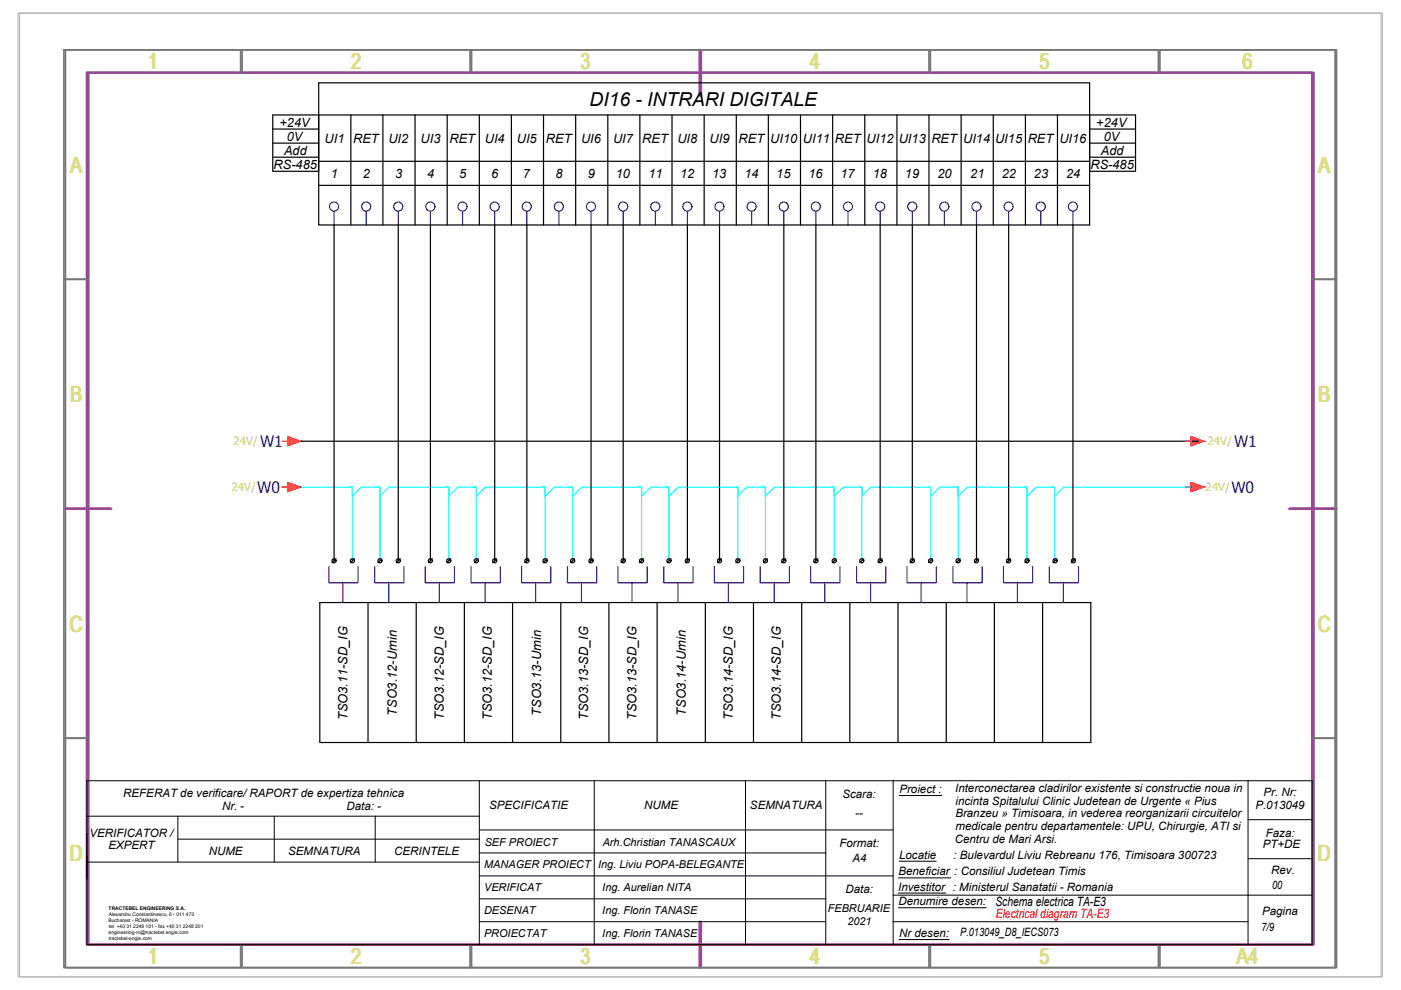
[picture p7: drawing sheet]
<svg xmlns="http://www.w3.org/2000/svg" width="297mm" height="210mm" viewBox="0 0 297 210" stroke-linecap="round" stroke-linejoin="round" font-family="sans-serif">
<!-- layer: CP_LINENORM -->
<path d="M3.8 2.8h289v204.3h-289zM4.1 2.8h289v204.3h-289z" fill="none" stroke="#bababa" stroke-width=".25"/>
<!-- layer: CP_FRAME -->
<path d="M18.4 15.4h259.8v184.9h-259.8zM18.7 15.4h259.8v184.9h-259.8zM148.3 10.6v9.7M148.6 10.6v9.7M13.6 107.9h10M273.3 107.9h10.1M148.3 195.4v9.8M148.6 195.4v9.8" fill="none" stroke="#954a95" stroke-width=".51"/>
<!-- layer: CP_FRREF -->
<g fill="none" stroke="#767676" stroke-width=".36">
<path d="M13.6 10.6h269.5v194.6h-269.5zM13.9 10.6h269.5v194.6h-269.5zM51 10.6v4.8M51.3 10.6v4.8M99.7 10.6v4.8M100 10.6v4.8M197 10.6v4.8M197.3 10.6v4.8M245.6 10.6v4.8M245.9 10.6v4.8M13.6 59.2h5.1M278.2 59.2h5.2"/>
<path d="M13.6 156.5h5.1M278.2 156.5h5.2M51 200.3v4.9M51.3 200.3v4.9M99.7 200.3v4.9M100 200.3v4.9M197 200.3v4.9M197.3 200.3v4.9M245.6 200.3v4.9M245.9 200.3v4.9"/>
</g>
<!-- layer: EPLAN311 -->
<g fill="#f00" stroke="#f00" stroke-width=".21">
<path d="M61 92.6l2.7 .9h-2.7zM61 93.5v1l2.7-1z"/>
<path d="M61 102.3l2.7 1h-2.7zM61 103.3v.9l2.7-.9z"/>
<path d="M252.5 92.6l2.7 .9h-2.7zM252.5 93.5v1l2.7-1z"/>
<path d="M252.5 102.3l2.7 1h-2.7zM252.5 103.3v.9l2.7-.9z"/>
</g>
<g fill="none" stroke="#0ff" stroke-width=".25">
<path d="M63.7 103.3h10.9M74.2 103.3h.5v1.9l2-1.9h3.9v15.6M74.7 103.3v15.6M80.1 103.3h.5v1.9l1.9-1.9h12.7v15.6M94.7 103.3h.5v1.9l1.9-1.9h3.9v1.9l1.9-1.9h12.7v1.9l1.9-1.9h3.9v1.9l2-1.9h12.6v1.9l2-1.9h3.8v1.9l2-1.9h12.6v1.9l2-1.9h3.9v1.9l1.9-1.9h12.7v1.9l1.9-1.9h3.9v1.9l2-1.9h12.6v1.9l1.9-1.9h3.9v1.9l2-1.9h12.6v1.9l2-1.9h3.9v1.9l1.9-1.9h27M100.5 103.3h.5v15.6M115.1 103.3h.5v15.6M120.9 103.3h.5v15.6M135.5 103.3h.5v15.6M141.4 103.3h.4v15.6M156 103.3h.4v15.6M161.8 103.3h.5v15.6"/>
<path d="M176.4 103.3h.5v15.6M182.2 103.3h.5v15.6M196.8 103.3h.5v15.6M202.7 103.3h.4v15.6M217.3 103.3h.4v15.6M223.1 103.3h.5v15.6"/>
</g>
<!-- layer: 0 -->
<g fill="none" stroke="#000" stroke-width=".25">
<path d="M67.6 17.6h163.4v30.1h-163.4zM57.8 27.4h9.8M57.8 30.3h9.8M57.8 33.3h9.8M67.6 24.4v11.9h-9.8v-11.9h183v11.9h-9.8v-11.9M67.6 34.2h163.4M67.6 39.3h163.4M74.4 24.4v23.3M81.2 24.4v23.3M88 24.4v23.3M94.8 24.4v23.3M101.6 24.4v23.3"/>
<path d="M108.4 24.4v23.3M115.2 24.4v23.3M122.1 24.4v23.3M128.9 24.4v23.3M135.7 24.4v23.3M142.5 24.4v23.3M149.3 24.4v23.3M156.1 24.4v23.3M162.9 24.4v23.3M169.7 24.4v23.3M176.5 24.4v23.3M183.4 24.4v23.3"/>
<path d="M190.2 24.4v23.3M197 24.4v23.3M203.8 24.4v23.3M210.6 24.4v23.3M217.4 24.4v23.3M224.2 24.4v23.3M231 27.4h9.8M231 30.3h9.8M231 33.3h9.8M70.8 47.7v71.2M84.4 47.7v71.2M91.3 47.7v71.2"/>
<path d="M104.9 47.7v71.2M111.7 47.7v71.2M125.3 47.7v71.2M132.1 47.7v71.2M145.7 47.7v71.2M152.6 47.7v71.2M166.2 47.7v71.2M173 47.7v71.2M186.6 47.7v71.2M193.4 47.7v71.2M207 47.7v71.2M213.9 47.7v71.2"/>
<path d="M227.5 47.7v71.2M63.7 93.5h190.4M71.3 118.5l-.9 .8M75.1 118.5l-.8 .8M81 118.5l-.9 .8M84.9 118.5l-.9 .8M91.7 118.5l-.9 .8M95.6 118.5l-.9 .8M101.4 118.5l-.8 .8M105.3 118.5l-.8 .8M112.1 118.5l-.8 .8M116 118.5l-.8 .8"/>
<path d="M121.8 118.5l-.8 .8M125.7 118.5l-.8 .8M132.6 118.5l-.9 .8M136.4 118.5l-.8 .8M142.3 118.5l-.9 .8M146.2 118.5l-.9 .8M153 118.5l-.9 .8M156.9 118.5l-.9 .8M162.7 118.5l-.8 .8M166.6 118.5l-.9 .8M173.4 118.5l-.8 .8M177.3 118.5l-.8 .8"/>
<path d="M183.1 118.5l-.8 .8M187 118.5l-.8 .8M193.9 118.5l-.9 .8M197.7 118.5l-.8 .8M203.6 118.5l-.9 .8M207.5 118.5l-.9 .8M214.3 118.5l-.9 .8M218.2 118.5l-.9 .8M224.1 118.5l-.8 .8M228 118.5l-.9 .8"/>
<circle cx="70.8" cy="118.9" r=".43"/>
<circle cx="74.7" cy="118.9" r=".43"/>
<circle cx="80.6" cy="118.9" r=".43"/>
<circle cx="84.4" cy="118.9" r=".43"/>
<circle cx="91.2" cy="118.9" r=".43"/>
<circle cx="95.1" cy="118.9" r=".43"/>
<circle cx="101" cy="118.9" r=".43"/>
<circle cx="104.9" cy="118.9" r=".43"/>
<circle cx="111.7" cy="118.9" r=".43"/>
<circle cx="115.6" cy="118.9" r=".43"/>
<circle cx="121.4" cy="118.9" r=".43"/>
<circle cx="125.3" cy="118.9" r=".43"/>
<circle cx="132.1" cy="118.9" r=".43"/>
<circle cx="136" cy="118.9" r=".43"/>
<circle cx="141.8" cy="118.9" r=".43"/>
<circle cx="145.7" cy="118.9" r=".43"/>
<circle cx="152.5" cy="118.9" r=".43"/>
<circle cx="156.4" cy="118.9" r=".43"/>
<circle cx="162.3" cy="118.9" r=".43"/>
<circle cx="166.2" cy="118.9" r=".43"/>
<circle cx="173" cy="118.9" r=".43"/>
<circle cx="176.9" cy="118.9" r=".43"/>
<circle cx="182.7" cy="118.9" r=".43"/>
<circle cx="186.6" cy="118.9" r=".43"/>
<circle cx="193.4" cy="118.9" r=".43"/>
<circle cx="197.3" cy="118.9" r=".43"/>
<circle cx="203.1" cy="118.9" r=".43"/>
<circle cx="207" cy="118.9" r=".43"/>
<circle cx="213.8" cy="118.9" r=".43"/>
<circle cx="217.7" cy="118.9" r=".43"/>
<circle cx="223.7" cy="118.9" r=".43"/>
<circle cx="227.6" cy="118.9" r=".43"/>
</g>
<!-- layer: EPLAN311 -->
<path d="M59.8 93.5h1.2M61 92.6l2.7 .9-2.7 1zM251.3 93.5h1.2M252.5 92.6l2.7 .9-2.7 1zM59.8 103.3h1.2M61 102.3l2.7 1-2.7 .9zM251.3 103.3h1.2M252.5 102.3l2.7 1-2.7 .9z" fill="none" stroke="#f00" stroke-width=".25"/>
<!-- layer: EPLAN302 -->
<g fill="none" stroke="#00f" stroke-width=".25">
<path d="M70.8 44.8v2.9M77.6 44.8v2.9M84.4 44.8v2.9M91.3 44.8v2.9M98.1 44.8v2.9M104.9 44.8v2.9M111.7 44.8v2.9M118.5 44.8v2.9M125.3 44.8v2.9M132.1 44.8v2.9M138.9 44.8v2.9M145.7 44.8v2.9"/>
<path d="M152.6 44.8v2.9M159.4 44.8v2.9M166.2 44.8v2.9M173 44.8v2.9M179.8 44.8v2.9M186.6 44.8v2.9M193.4 44.8v2.9M200.2 44.8v2.9M207 44.8v2.9M213.9 44.8v2.9M220.7 44.8v2.9M227.5 44.8v2.9"/>
<circle cx="70.8" cy="43.8" r=".96"/>
<circle cx="77.6" cy="43.8" r=".96"/>
<circle cx="84.4" cy="43.8" r=".96"/>
<circle cx="91.2" cy="43.8" r=".96"/>
<circle cx="98.1" cy="43.8" r=".96"/>
<circle cx="104.9" cy="43.8" r=".96"/>
<circle cx="111.7" cy="43.8" r=".96"/>
<circle cx="118.5" cy="43.8" r=".96"/>
<circle cx="125.3" cy="43.8" r=".96"/>
<circle cx="132.1" cy="43.8" r=".96"/>
<circle cx="138.9" cy="43.8" r=".96"/>
<circle cx="145.7" cy="43.8" r=".96"/>
<circle cx="152.5" cy="43.8" r=".96"/>
<circle cx="159.4" cy="43.8" r=".96"/>
<circle cx="166.2" cy="43.8" r=".96"/>
<circle cx="173" cy="43.8" r=".96"/>
<circle cx="179.8" cy="43.8" r=".96"/>
<circle cx="186.6" cy="43.8" r=".96"/>
<circle cx="193.4" cy="43.8" r=".96"/>
<circle cx="200.2" cy="43.8" r=".96"/>
<circle cx="207" cy="43.8" r=".96"/>
<circle cx="213.8" cy="43.8" r=".96"/>
<circle cx="220.7" cy="43.8" r=".96"/>
<circle cx="227.5" cy="43.8" r=".96"/>
</g>
<!-- layer: E-RevizieVP -->
<g fill="none" stroke="#000" stroke-width=".25">
<path d="M67.8 127.8h163.5v29.6h-163.5zM78 127.8v29.6M88.3 127.8v29.6M98.5 127.8v29.6M108.7 127.8v29.6M118.9 127.8v29.6M129.1 127.8v29.6M139.3 127.8v29.6M149.5 127.8v29.6M159.8 127.8v29.6M170 127.8v29.6M180.2 127.8v29.6"/>
<path d="M190.4 127.8v29.6M200.6 127.8v29.6M210.8 127.8v29.6M221.1 127.8v29.6"/>
</g>
<!-- layer: c_cartus text -->
<g fill="none" stroke="#000" stroke-width=".21">
<path d="M18.4 176.7v9.7M18.4 173.1h83.2M37.7 173.1v9.7M37.7 177.9h63.9M58.2 173.1v9.7M79.6 173.1v9.7M101.6 176h87.8M101.6 165.5v34.8M126 165.5v34.8M158.1 165.5v34.8M175.1 165.5v34.8M189.4 165.5v34.8"/>
<path d="M190.7 168.7h9M264.6 165.5v34.8M264.6 173.8h13.6M278.2 165.5h-259.8v34.8h259.8M18.4 182.8h83.2M101.6 180.8h73.5M101.6 185.7h87.8M101.6 190.6h73.5M101.6 195.4h73.5M189.4 189.8h88.8M189.4 195.4h75.2M190.4 189.3h10.2"/>
<path d="M190.5 192.5h18.6M190.5 186.1h11.1M190.6 199.2h10.6M190.6 182.6h7.9M264.6 182.1h13.6"/>
</g>
<!-- layer: a_has_UPU -->
<path d="M278.2 165.5v34.8" fill="none" stroke="#000" stroke-width=".21"/>
<!-- layer: 0 -->
<g fill="none" stroke="#00f" stroke-width=".25">
<path d="M69.7 120.1v3.5h6.2v-3.5M72.7 123.6v4.2M79.4 120.1v3.5h6.2v-3.5M82.4 123.6v4.2M90.2 120.1v3.5h6.2v-3.5M93.1 123.6v4.2M99.9 120.1v3.5h6.2v-3.5M102.9 123.6v4.2M110.6 120.1v3.5h6.2v-3.5M113.6 123.6v4.2M120.3 120.1v3.5h6.2v-3.5M123.3 123.6v4.2"/>
<path d="M131 120.1v3.5h6.2v-3.5M134 123.6v4.2M140.7 120.1v3.5h6.2v-3.5M143.7 123.6v4.2M151.5 120.1v3.5h6.2v-3.5M154.4 123.6v4.2M161.2 120.1v3.5h6.2v-3.5M164.2 123.6v4.2M171.9 120.1v3.5h6.2v-3.5M174.9 123.6v4.2M181.6 120.1v3.5h6.2v-3.5M184.6 123.6v4.2"/>
<path d="M192.3 120.1v3.5h6.2v-3.5M195.3 123.6v4.2M202 120.1v3.5h6.2v-3.5M205 123.6v4.2M212.8 120.1v3.5h6.1v-3.5M215.7 123.6v4.2M222.5 120.1v3.5h6.2v-3.5M225.5 123.6v4.2"/>
</g>
<g font-size="4.8" fill="#dddd6e">
<text x="31.2" y="14.7">1</text>
<text x="74.3" y="14.7">2</text>
<text x="122.9" y="14.7">3</text>
<text x="171.6" y="14.7">4</text>
<text x="220.2" y="14.6">5</text>
<text x="263.3" y="14.7">6</text>
<text x="14.7" y="36.6">A</text>
<text x="279.4" y="36.6">A</text>
<text x="14.7" y="85.3">B</text>
<text x="279.4" y="85.3">B</text>
<text x="14.6" y="133.9">C</text>
<text x="279.3" y="133.9">C</text>
<text x="14.6" y="182.5">D</text>
<text x="279.3" y="182.5">D</text>
<text x="31.2" y="204.4">1</text>
<text x="74.3" y="204.4">2</text>
<text x="122.9" y="204.4">3</text>
<text x="171.6" y="204.4">4</text>
<text x="220.2" y="204.4">5</text>
<text x="262" y="204.4">A4</text>
</g>
<text font-size="4.1" x="125" y="22.4">DI16 - INTRARI DIGITALE</text>
<g font-size="3.3" fill="#00f">
<text x="55.1" y="94.8">W1</text>
<text x="261.6" y="94.8">W1</text>
<text x="54.6" y="104.5">W0</text>
<text x="261.1" y="104.5">W0</text>
</g>
<g font-size="2.7">
<text x="59.3" y="26.8">+24V</text>
<text x="60.8" y="29.8">0V</text>
<text x="232.4" y="26.8">+24V</text>
<text x="234" y="29.8">0V</text>
<text x="58" y="35.8">RS-485</text>
<text x="60.2" y="32.8">Add</text>
<text x="68.8" y="30.2">UI1</text>
<text x="74.9" y="30.3">RET</text>
<text x="82.3" y="30.2">UI2</text>
<text x="89.2" y="30.2">UI3</text>
<text x="95.3" y="30.3">RET</text>
<text x="102.8" y="30.2">UI4</text>
<text x="109.6" y="30.2">UI5</text>
<text x="115.7" y="30.3">RET</text>
<text x="123.2" y="30.2">UI6</text>
<text x="130" y="30.2">UI7</text>
<text x="136.2" y="30.3">RET</text>
<text x="143.6" y="30.2">UI8</text>
<text x="150.5" y="30.2">UI9</text>
<text x="156.6" y="30.3">RET</text>
<text x="163.3" y="30.2">UI10</text>
<text x="170.2" y="30.2">UI11</text>
<text x="177" y="30.3">RET</text>
<text x="183.7" y="30.2">UI12</text>
<text x="190.5" y="30.2">UI13</text>
<text x="197.5" y="30.3">RET</text>
<text x="204.2" y="30.2">UI14</text>
<text x="211" y="30.2">UI15</text>
<text x="217.9" y="30.3">RET</text>
<text x="224.6" y="30.2">UI16</text>
<text x="231.2" y="35.8">RS-485</text>
<text x="233.4" y="32.8">Add</text>
<text x="70.1" y="37.7">1</text>
<text x="76.9" y="37.7">2</text>
<text x="83.8" y="37.7">3</text>
<text x="90.6" y="37.7">4</text>
<text x="97.4" y="37.7">5</text>
<text x="104.1" y="37.7">6</text>
<text x="110.9" y="37.7">7</text>
<text x="117.8" y="37.7">8</text>
<text x="124.6" y="37.7">9</text>
<text x="130.5" y="37.7">10</text>
<text x="137.5" y="37.7">11</text>
<text x="144.2" y="37.7">12</text>
<text x="151" y="37.7">13</text>
<text x="157.8" y="37.7">14</text>
<text x="164.6" y="37.7">15</text>
<text x="171.4" y="37.7">16</text>
<text x="178.2" y="37.7">17</text>
<text x="185" y="37.7">18</text>
<text x="191.9" y="37.7">19</text>
<text x="198.8" y="37.7">20</text>
<text x="205.7" y="37.7">21</text>
<text x="212.4" y="37.7">22</text>
<text x="219.2" y="37.7">23</text>
<text x="226" y="37.7">24</text>
<text x="73.6" y="152.7" transform="rotate(-90 73.6 152.7)">TSO3.11-SD_IG</text>
<text x="84.1" y="151.8" transform="rotate(-90 84.1 151.8)">TSO3.12-Umin</text>
<text x="94.1" y="152.7" transform="rotate(-90 94.1 152.7)">TSO3.12-SD_IG</text>
<text x="104.3" y="152.7" transform="rotate(-90 104.3 152.7)">TSO3.12-SD_IG</text>
<text x="114.8" y="151.8" transform="rotate(-90 114.8 151.8)">TSO3.13-Umin</text>
<text x="124.7" y="152.7" transform="rotate(-90 124.7 152.7)">TSO3.13-SD_IG</text>
<text x="134.9" y="152.7" transform="rotate(-90 134.9 152.7)">TSO3.13-SD_IG</text>
<text x="145.4" y="151.8" transform="rotate(-90 145.4 151.8)">TSO3.14-Umin</text>
<text x="155.4" y="152.7" transform="rotate(-90 155.4 152.7)">TSO3.14-SD_IG</text>
<text x="165.6" y="152.7" transform="rotate(-90 165.6 152.7)">TSO3.14-SD_IG</text>
<text x="211" y="192.1">Schema electrica TA-E3</text>
</g>
<text font-size="2.7" fill="#f00" x="211.1" y="194.7">Electrical diagram TA-E3</text>
<g font-size="2.4" fill="#a5dd6e">
<text x="49.5" y="94.4">24V/</text>
<text x="256.1" y="94.4">24V/</text>
<text x="49.1" y="104.2">24V/</text>
<text x="255.7" y="104.2">24V/</text>
</g>
<g font-size="2.4">
<text x="202.5" y="167.9">Interconectarea cladirilor existente si constructie noua in</text>
<text x="26.1" y="169.1">REFERAT de verificare/ RAPORT de expertiza tehnica</text>
<text x="47.1" y="171.8">Nr. -</text>
<text x="73.5" y="171.8">Data: -</text>
<text x="103.7" y="171.5">SPECIFICATIE</text>
<text x="136.6" y="171.5">NUME</text>
<text x="159" y="171.5">SEMNATURA</text>
<text x="178.6" y="169.2">Scara:</text>
<text x="181.3" y="173.1">--</text>
<text x="190.7" y="168.2">Proiect :</text>
<text x="202.6" y="173.3">Branzeu » Timisoara, in vederea reorganizarii circuitelor</text>
<text x="202.6" y="170.6">incinta Spitalului Clinic Judetean de Urgente « Pius</text>
<text x="266.2" y="171.5">P.013049</text>
<text x="267.9" y="168.8">Pr. Nr:</text>
<text x="19" y="177.4">VERIFICATOR /</text>
<text x="178" y="179.7">Format:</text>
<text x="202.4" y="178.7">Centru de Mari Arsi.</text>
<text x="202.6" y="176">medicale pentru departamentele: UPU, Chirurgie, ATI si</text>
<text x="267.7" y="179.9">PT+DE</text>
<text x="268.4" y="177.6">Faza:</text>
<text x="23" y="180.1">EXPERT</text>
<text x="44.2" y="181.2">NUME</text>
<text x="61.1" y="181.2">SEMNATURA</text>
<text x="83.6" y="181.2">CERINTELE</text>
<text x="180.7" y="182.7">A4</text>
<text x="190.5" y="185.6">Beneficiar : Consiliul Judetean Timis</text>
<text x="190.6" y="182.1">Locatie</text>
<text x="202.2" y="182.1">: Bulevardul Liviu Rebreanu 176, Timisoara 300723</text>
<text x="269.5" y="185.3">Rev.</text>
<text x="179.3" y="189.4">Data:</text>
<text x="190.4" y="188.8">Investitor : Ministerul Sanatatii - Romania</text>
<text x="190.5" y="191.9">Denumire desen:</text>
<text x="269.7" y="188.4">00</text>
<text x="267.5" y="197.5">7/9</text>
<text x="267.6" y="194">Pagina</text>
<text x="190.6" y="198.7">Nr desen:</text>
<text x="203.6" y="198.4">P.013049_D8_IECS073</text>
</g>
<g font-size="2.3">
<text x="102.8" y="179.4">SEF PROIECT</text>
<text x="127.8" y="179.4">Arh.Christian TANASCAUX</text>
<text x="102.7" y="184.1">MANAGER PROIECT</text>
<text x="126.8" y="184.1">Ing. Liviu POPA-BELEGANTE</text>
<text x="102.6" y="188.9">VERIFICAT</text>
<text x="127.7" y="188.9">Ing. Aurelian NITA</text>
<text x="102.6" y="193.7">DESENAT</text>
<text x="127.7" y="193.8">Ing. Florin TANASE</text>
<text x="175.5" y="193.4">FEBRUARIE</text>
<text x="179.7" y="196.2">2021</text>
<text x="102.6" y="198.6">PROIECTAT</text>
<text x="127.7" y="198.7">Ing. Florin TANASE</text>
</g>
<g font-size="1">
<text x="23" y="195.6">Bucharest - ROMANIA</text>
<text x="23" y="192.9">TRACTEBEL ENGINEERING S.A.</text>
<text x="23.1" y="196.8">tel: +40 31 2248 101 - fax +40 31 2248 201</text>
<text x="23.1" y="194.3">Alexandru Constantinescu, 6 - 011 473</text>
<text x="23" y="198.1">engineering-ro@tractebel.engie.com</text>
<text x="23.1" y="199.4">tractebel-engie.com</text>
</g>
</svg>
